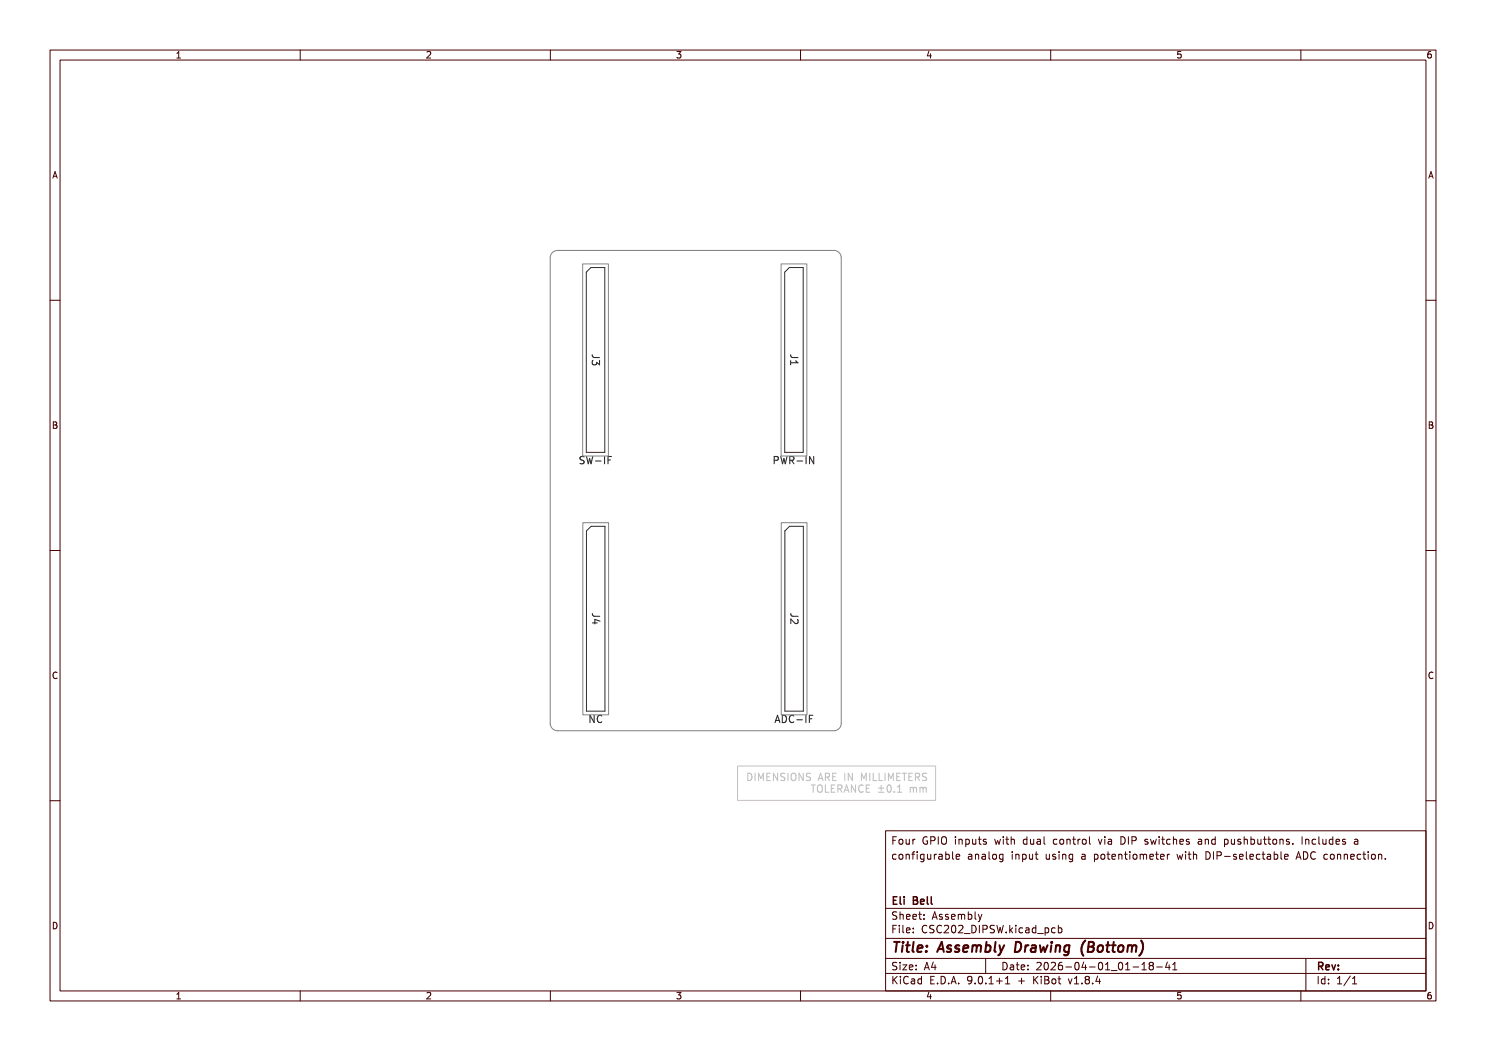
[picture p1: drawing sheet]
<svg xmlns="http://www.w3.org/2000/svg" width="297mm" height="210mm" viewBox="0 0 297 210" stroke-linecap="round" stroke-linejoin="round" font-family="sans-serif">
<path d="M110.3 50.6l.7-.5 .4-.1h55.3a1.45 1.45 0 0 1 1.4 1.5v93.1a1.45 1.45 0 0 1-1.4 1.4h-55.3a1.45 1.45 0 0 1-1.4-1.4v-93.1z" fill="none" stroke="#818181" stroke-width=".2"/>
<g fill="none" stroke="#2c2c2c" stroke-width=".22">
<path d="M118.4 70.9a.47 .47 0 0 0 .4 .5h1M118.5 72l-.1 .6 .2 .3 .5-.1 .2-.4 .5 .5v-.9M158 70.9a.47 .47 0 0 0 .4 .5h1.1M158 72.1v.8M159.1 72.1l.4 .4h-1.5M116.7 91.3l-.5-.1-.3 .3 .2 .3 .6 .3v.4l-.2 .2-.6-.1M117.2 91.2l.4 1.5 .3-1.1 .2 1.1 .4-1.5M119 92.1h1.1M120.8 91.2v1.5M121.5 91.9h.5M122.2 91.2h-.7v1.5M154.7 92l.7-.1 .2-.2-.1-.3-.8-.2v1.5"/>
<path d="M156.1 91.2l.3 1.5 .3-1.1 .3 1.1 .3-1.5M157.9 92l.6-.1 .2-.2-.1-.3-.7-.2v1.5M158.2 92l.5 .7M159.3 92.1h1.1M161.1 91.2v1.5M162.6 91.2v1.5l-.8-1.5v1.5M118.4 122.6a.47 .47 0 0 0 .4 .6h1.1M118.4 124.5h1M119.9 124.1l-1-.3v.9M158.1 122.6a.47 .47 0 0 0 .4 .6h1M159.4 123.8l.1 .5-.4 .3-1-.9v.9M118.8 142.9v1.5l-.9-1.5v1.5"/>
<path d="M120.3 143.1a.69 .69 0 0 0-1 .4 .69 .69 0 0 0 .7 .9l.3-.2M154.9 144.4l.5-1.5 .5 1.5M155 144h.7M156.4 142.9a.73 .73 0 0 1 .8 .8 .73 .73 0 0 1-.8 .7zM158.6 143.1a.69 .69 0 0 0-.9 .4 .69 .69 0 0 0 .7 .9l.2-.2M159.3 143.8h1.1M161.1 142.9v1.5M161.8 143.6h.4M162.5 142.9h-.7v1.5"/>
</g>
<path d="M117.2 54.4l.9-.9h2.8v36.9h-3.7zM156.8 54.4l1-.9h2.7v36.9h-3.7zM117.2 106.1l.9-.9h2.8v36.9h-3.7zM156.9 106.1l.9-.9h2.8v36.9h-3.7z" fill="none" stroke="#2c2c2c" stroke-width=".2"/>
<path d="M116.5 52.7h5.1v38.4h-5.1zM156.1 52.7h5.2v38.4h-5.2zM116.5 104.4h5.1v38.4h-5.1zM156.1 104.4h5.2v38.4h-5.2z" fill="none" stroke="#848484" stroke-width=".2"/>
<g fill="none" stroke="#c2c2c2" stroke-width=".22">
<path d="M149.5 154.5a.73 .73 0 0 1 .8 .7 .73 .73 0 0 1-.8 .8zM150.9 154.5v1.5M151.6 156v-1.5l.5 1 .5-1v1.5M153.3 155.2h.5M154 154.5h-.7v1.5h.7M155.4 154.5v1.5l-.8-1.5v1.5M156.9 154.6l-.6-.1-.3 .3 .2 .3 .6 .3v.4l-.2 .2-.6-.1M157.5 154.5v1.5M158.2 154.7a.49 .49 0 0 1 .5-.2 .49 .49 0 0 1 .4 .5v.5a.48 .48 0 0 1-.5 .5 .48 .48 0 0 1-.5-.5zM160.5 154.5v1.5l-.8-1.5v1.5M162 154.6l-.6-.1-.2 .1v.5l.7 .2 .1 .4-.3 .3-.5-.1M162.1 156.9h.9"/>
<path d="M162.5 156.9v1.4M163.5 156l.5-1.5 .5 1.5M163.6 156.9a.48 .48 0 0 1 .5 0 .48 .48 0 0 1 .2 .4v.5a.48 .48 0 0 1-.4 .5 .48 .48 0 0 1-.5-.5v-.5zM163.7 155.5h.6M165 155.3l.7-.1 .1-.2-.1-.4-.7-.1v1.5M165 156.9v1.4h.7M165.3 155.3l.5 .7M166.1 157.5h.5M166.4 155.2h.5M166.8 156.9h-.7v1.4h.7M167.1 154.5h-.7v1.5h.7M167.5 157.6l.7-.1 .1-.2-.1-.3-.7-.1v1.4"/>
<path d="M167.8 157.6l.5 .7M168.7 158.3l.5-1.4 .5 1.4M168.8 154.5v1.5M168.8 157.9h.7M170.4 154.5v1.5l-.9-1.5v1.5M171 156.9v1.4l-.8-1.4v1.4M172.2 156v-1.5l.5 1 .4-1v1.5M172.5 157a.69 .69 0 0 0-.9 .5 .69 .69 0 0 0 .6 .8l.3-.1M173.1 157.5h.5M173.8 156.9h-.7v1.4h.7M173.8 154.5v1.5M174.5 154.5v1.5h.7"/>
<path d="M175.6 158.3h1.1M175.6 157.5h1.1M175.7 154.5v1.5h.7M176.1 156.9v1.1M176.9 154.5v1.5M177.5 156.9h.1a.78 .78 0 0 1 .5 .7 .78 .78 0 0 1-.5 .7 .97 .97 0 0 1-.1-1.4zM177.6 156v-1.5l.5 1 .4-1v1.5M178.8 158.2v.1M179.2 155.2h.5M179.4 158.3h.8M179.4 157.3l.4-.4v1.4M179.9 154.5h-.7v1.5h.7"/>
<path d="M180.3 154.5h.9M180.8 154.5v1.5M181.7 155.2h.4M181.9 157.3v1M181.9 157.5l.5-.2 .2 .2M182.4 154.5h-.7v1.5h.7M182.6 157.5l.2-.2 .3 .1 .1 .9M182.6 157.5v.8M183 155.3l.7-.1 .1-.2-.1-.4-.7-.1v1.5M183.3 155.3l.5 .7M183.9 157.5l.4-.2 .2 .2M183.9 157.3v1"/>
<path d="M184.5 157.5l.2-.2 .4 .1v.9M184.5 157.5v.8M185.2 154.6l-.6-.1-.2 .3 .1 .3 .6 .3v.4l-.2 .2-.5-.1"/>
</g>
<path d="M147.4 153.1h39.6v6.8h-39.6z" fill="none" stroke="#c2c2c2" stroke-width=".2"/>
<g fill="none" stroke="#480000" stroke-width=".2">
<path d="M10 10h277v190h-277zM12 12h273v186h-273zM35.3 11.6h.8M35.3 10.7l.4-.4v1.3M60 10v2M85.3 10.4l.5-.1 .3 .4-.8 .9h.8M110 10v2M135.3 10.3h.8l-.4 .5 .3 .1v.6l-.2 .1-.5-.1M160 10v2M185.7 10.2l-.4 1h.9M186 10.7v.9M210 10v2"/>
<path d="M236 10.3h-.6l-.1 .6 .2-.1 .5 .1 .1 .1-.1 .5-.2 .1-.5-.1M260 10v2M286 10.3l-.4 .1-.2 .2-.1 .7 .3 .3 .4-.1 .1-.5-.1-.1-.4-.1-.3 .2M10.6 35.6l.4-1.3 .4 1.3M10.7 35.2h.6M285.6 35.6l.4-1.3 .4 1.3M285.7 35.2h.6M10 60h2M285 60h2M10.7 84.3h.4l.2 .2-.2 .4 .2 .1 .1 .3-.2 .3h-.5zM10.7 84.9h.4M285.7 84.3h.4l.2 .2-.2 .4 .2 .1 .1 .3-.2 .3h-.5z"/>
<path d="M285.7 84.9h.4M10 110h2M285 110h2M11.4 134.4a.62 .62 0 0 0-.9 .5 .62 .62 0 0 0 .7 .7l.2-.1M286.4 134.4a.62 .62 0 0 0-.9 .5 .62 .62 0 0 0 .7 .7l.2-.1M10 160h2M285 160h2M177 166h108v32h-108zM178.5 167.9h.5M179.1 170.8l-.4-.1-.3 .3 .1 .6h.6M179.2 167.2h-.7v1.5M179.7 167.8l.3-.1 .4 .1 .1 .6-.2 .2-.3 .1-.3-.1z"/>
<path d="M179.7 170.8l.3-.1 .4 .1 .1 .6-.2 .2-.3 .1-.3-.1zM181.1 170.8l.2-.1 .4 .1v.9M181.1 167.7l.1 .9 .3 .1 .2-.1M181.1 170.7v1M181.7 167.7v1M182.2 170.7h.6M182.5 167.7v1M182.8 170.2l-.3 .2v1.3M182.9 167.7l-.4 .3M183.3 170.2v.1M183.3 170.7v1M184.7 170.7v1.2l-.3 .3-.4-.1"/>
<path d="M184.7 170.8l-.5-.1-.2 .3 .1 .6h.6M185.3 167.3a.7 .7 0 0 0-.8 .6 .7 .7 0 0 0 .8 .7l.1-.5h-.3M185.4 170.7l.1 .9 .3 .1 .2-.1M186 168l.7-.1 .2-.2-.1-.4-.2-.1h-.6v1.5M186 170.7v1M186.7 170.7v1M187.2 170.7l-.5 .3M187.5 167.2v1.5M187.7 170.8h.5l.1 .9M188.3 171.1h-.5l-.2 .2 .2 .4 .5-.1M188.4 167.3a.5 .5 0 0 1 .5-.1 .5 .5 0 0 1 .3 .5v.5a.5 .5 0 0 1-.5 .5 .5 .5 0 0 1-.5-.5v-.5zM189 170.8l.5-.1 .2 .3-.1 .6h-.6"/>
<path d="M189 170.2v1.5M190.4 170.2v1.3l.2 .2M191 167.2v.1M191 167.7v1M191.1 171.2l.7-.1-.1-.3-.4-.1-.2 .2 .1 .7h.5M191.7 167.8l.2-.1 .3 .1 .1 .9M191.7 167.7v1M193 167.8l.5-.1 .2 .3-.1 .6h-.6M193 167.7v1.5M193.6 170.8h.6v.9M194.2 171.1h-.5l-.2 .2 .2 .4 .5-.1M194.4 167.7l.1 .9 .3 .1 .2-.1"/>
<path d="M195 170.8l.2-.1 .3 .1 .1 .9M195 170.7v1M195 167.7v1M195.5 167.7h.6M195.7 167.2v1.3l.4 .2M196.3 170.8h.6l.1 .9M197 171.1h-.5l-.3 .2 .3 .4 .5-.1M197.1 167.8l-.4-.1-.2 .2 .1 .2 .5 .2v.3h-.6M197.7 170.2v1.3l.2 .2M198.5 170.8l.2-.1 .4 .1 .1 .6-.2 .2-.3 .1-.2-.1zM198.8 167.7l.3 1 .3-.7 .3 .7 .3-1M200.5 170.7v1.2l-.3 .3-.4-.1"/>
<path d="M200.5 170.8l-.5-.1-.3 .3 .2 .6h.6M200.5 167.2v.1M200.5 167.7v1M201 167.7h.6M201.2 167.2v1.3l.4 .2M202.1 167.8l.2-.1 .4 .1v.9M202.1 167.2v1.5M202.3 170.2v.1M202.3 170.7v1M203 170.7v1M203 170.8l.2-.1 .4 .1 .1 .9M204.4 170.8l.4-.1 .3 .3-.1 .6h-.6"/>
<path d="M204.4 170.7v1.5M205.2 167.8l-.4-.1-.3 .3 .2 .6h.5M205.2 167.2v1.5M205.7 170.7l.1 .9 .4 .1 .2-.1M206 167.7v.9l.4 .1 .2-.1M206.4 170.7v1M206.6 167.7v1M206.9 170.7h.6M207.1 170.2v1.3l.4 .2M207.3 167.8h.6l.1 .9M208 168.1h-.5l-.3 .2 .3 .4 .5-.1M208.7 167.2v1.3l.2 .2"/>
<path d="M209.1 170.7l.1 .9 .3 .1 .2-.1M209.7 170.7v1M211 170.8l-.4-.1-.2 .2 .1 .2 .5 .2v.3h-.6M211.2 167.8l-.4-.1-.3 .3 .2 .6h.5M211.7 170.2v.1M211.7 170.7v1M212 167.8l.3-.1 .3 .3v.4l-.3 .3-.3-.1-.2-.2zM212.4 170.7v1M212.4 170.8l.2-.1 .4 .1v.9M213.2 167.8l.3-.1 .3 .1 .1 .9M213.2 167.7v1M214.4 170.8l-.4-.1-.3 .3 .1 .6h.6"/>
<path d="M214.4 170.7v1.2l-.3 .3-.4-.1M214.4 167.7h.6M214.6 167.2v1.3l.4 .2M215.5 167.7v1M215.9 167.7l-.4 .3M216.2 170.8h.6l.1 .9M216.5 167.8l.3-.1 .3 .3v.4l-.3 .3-.3-.1-.2-.2zM216.9 171.1h-.5l-.2 .2 .2 .4 .5-.1M217.7 167.2v1.3l.3 .2M218.7 170.8l.5-.1 .3 .3-.2 .6h-.6M218.7 170.7v1.5M219.5 167.7l.4 1 .3-1"/>
<path d="M220.2 170.8l.3-.1 .3 .3v.4l-.3 .3-.3-.1-.2-.2zM220.8 167.2v.1M220.8 167.7v1M221.2 170.7h.6M221.5 170.2v1.3l.3 .2M221.5 167.8h.6l.1 .9M222.2 168.1h-.5l-.2 .2 .2 .4 .5-.1M222.2 171.2l.8-.1-.1-.3-.4-.1-.3 .2 .1 .7h.6M223.6 170.8l.2-.1 .4 .1v.9M223.6 170.7v1M224 167.2a.76 .76 0 0 1 .9 .7 .76 .76 0 0 1-.9 .8zM224.7 170.7h.6"/>
<path d="M225 170.2v1.3l.3 .2M225.5 167.2v1.5M225.8 170.2v.1M225.8 170.7v1M226.2 168l.8-.1 .1-.2-.1-.4-.2-.1h-.6v1.5M226.6 170.8l.4-.1 .2 .3v.4l-.2 .3-.4-.1-.1-.2zM227.9 170.8l.4-.1 .2 .2M227.9 170.7v1M228.5 170.9l.2-.2 .4 .1 .1 .9M228.5 170.9v.8M229.4 167.8l-.4-.1-.2 .2 .1 .2 .5 .2v.3h-.6M229.8 171.2l.7-.1v-.3l-.5-.1-.2 .2 .1 .7h.6"/>
<path d="M230 167.7l.2 1 .3-.7 .3 .7 .3-1M231 170.7h.5M231.2 170.2v1.3l.3 .2M231.7 167.2v.1M231.7 167.7v1M232 171.2l.7-.1-.1-.3-.4-.1-.2 .2v.7h.6M232.2 167.7h.5M232.4 167.2v1.3l.3 .2M233.3 170.7v1M233.7 170.7l-.4 .3M233.9 167.8l-.4-.1-.3 .3 .1 .6h.6M234.5 167.8l.2-.1 .4 .1 .1 .9"/>
<path d="M234.5 167.2v1.5M235.2 170.7l.3 1 .3-.7 .3 .7 .3-1M235.8 168.2l.7-.1v-.3l-.5-.1-.2 .2 .1 .7h.6M237 170.2v.1M237 170.7v1M237.5 170.7h.5M237.7 170.2v1.3l.3 .2M237.7 167.8l-.4-.1-.2 .2 .1 .2 .5 .2v.3h-.6M238.5 170.8l.2-.1 .4 .1 .1 .9M238.5 170.2v1.5M239.5 167.8h.6l.1 .9M240.2 168.1h-.5l-.2 .2 .2 .4 .5-.1"/>
<path d="M240.9 167.8l.2-.1 .4 .1v.9M240.9 167.7v1M241 170.2a.76 .76 0 0 1 .9 .7 .76 .76 0 0 1-.9 .8zM242.5 170.2v1.5M242.9 167.8l-.4-.1-.3 .3 .1 .6h.6M242.9 167.2v1.5M243.2 171l.8-.1 .1-.2-.1-.4-.2-.1h-.6v1.5M244.7 171.1h1.2M244.7 167.8l.5-.1 .3 .3-.2 .6h-.6M244.7 167.7v1.5M246.1 167.7l.1 .9 .3 .1 .2-.1M246.7 167.7v1"/>
<path d="M247.1 170.8l-.4-.1-.2 .2 .1 .2 .5 .2v.3h-.6M247.7 171.2l.8-.1-.1-.3-.4-.1-.3 .2 .1 .7h.6M248 167.8l-.4-.1-.2 .2 .1 .2 .5 .2v.3h-.6M248.7 167.8l.2-.1 .3 .1 .1 .9M248.7 167.2v1.5M249.1 170.2v1.3l.2 .2M249.8 171.2l.7-.1v-.3l-.5-.1-.2 .2 .1 .7h.6M250 167.8l.5-.1 .2 .3-.1 .6h-.6M250 167.2v1.5M251.4 167.7l.1 .9 .3 .1 .2-.1M251.8 170.8l-.4-.1-.3 .3 .1 .6h.6M252 167.7v1"/>
<path d="M252.2 170.7h.6M252.5 170.2v1.3l.3 .2M252.5 167.7h.6M252.7 167.2v1.3l.4 .2M253.3 170.8h.6l.1 .9M253.4 167.7h.6M253.6 167.2v1.3l.4 .2M254 171.1h-.5l-.3 .2 .3 .4 .5-.1M254.5 167.8l.2-.1 .4 .1 .1 .6-.2 .2-.3 .1-.2-.1zM254.7 170.8l.4-.1 .3 .3-.2 .6h-.5M254.7 170.2v1.5M255.8 167.8l.2-.1 .4 .1 .1 .9"/>
<path d="M255.8 167.7v1M256 170.2v1.3l.2 .2M256.7 171.2l.8-.1-.1-.3-.4-.1-.3 .2 .1 .7h.6M257.7 167.8l-.4-.1-.2 .2 .1 .2 .5 .2v.3h-.6M258.4 168.6v.1M259 171.7l.5-1.5 .5 1.5M259.2 171.3h.7M260.2 167.2v1.5M260.5 170.2a.76 .76 0 0 1 .9 .7 .76 .76 0 0 1-.9 .8zM261 167.8l.2-.1 .3 .1 .1 .9M261 167.7v1M262.9 170.3a.71 .71 0 0 0-1 .5 .71 .71 0 0 0 .7 .9l.3-.1"/>
<path d="M263 167.8l-.5-.1-.3 .3 .2 .6h.6M263.6 167.2v1.3l.2 .2M264.4 167.7l.1 .9 .3 .1 .2-.1M265 167.7v1M265.3 170.8l-.4-.1-.3 .3 .1 .6h.6M266 170.8l.4-.1 .3 .3v.4l-.3 .3-.4-.1-.1-.2zM266.4 167.8l-.4-.1-.3 .3 .1 .6h.6M266.4 167.2v1.5M267 168.2l.7-.1v-.3l-.5-.1-.2 .2 .1 .7h.6M267.3 170.8l.2-.1 .4 .1 .1 .9M267.3 170.7v1M268.7 170.8l.2-.1 .3 .1 .1 .9"/>
<path d="M268.7 170.7v1M268.9 167.8l-.4-.1-.2 .2 .1 .2 .5 .2v.3h-.6M270 171.2l.7-.1-.1-.3-.4-.1-.2 .2v.7h.6M270.7 167.8h.6l.1 .9M271.4 168.1h-.5l-.2 .2 .2 .4 .5-.1M272 170.8l-.5-.1-.3 .3 .2 .6h.6M272.4 170.7h.6M272.6 170.2v1.3l.4 .2M273.5 170.2v.1M273.5 170.7v1M274.2 170.8l.2-.1 .4 .1 .1 .6-.2 .2-.3 .1-.2-.1zM275.5 170.8l.2-.1 .4 .1 .1 .9"/>
<path d="M275.5 170.7v1M276.9 171.6v.1M10.7 184.3a.66 .66 0 0 1 .7 .6 .66 .66 0 0 1-.7 .7zM35.3 198.7l.4-.4v1.3M35.3 199.6h.8M60 198v2M85.3 198.4l.5-.1 .3 .4-.8 .9h.8M110 198v2M135.3 198.3h.8l-.4 .5 .3 .1v.6l-.2 .1-.5-.1M160 198v2M177 194.5h108M177 191.5h108"/>
<path d="M177 187.5h108M177 181.5h108M178.5 195.1v1.5M178.5 185.6h.5M178.7 195.7l.6 .9M179.2 184.9h-.7v1.5M179.2 192.4l-.5-.1-.2 .1v.5l.6 .3 .1 .3-.2 .3-.6-.1M179.2 182.3l-.5-.1-.2 .1v.5l.6 .3 .1 .3-.2 .3-.6-.1M179.3 195.1l-.8 .9M179.7 184.9v.1M179.7 185.4v1M179.9 182.2v1.5"/>
<path d="M179.9 192.3v.1M179.9 192.8v1M179.9 182.8l.2-.1 .4 .1v.9M180 195.1v.1M180 195.6v1M180.5 192.8h.7l-.7 1h.7M180.5 184.9v1.3l.2 .2M181.2 185.9l.7-.2-.1-.2-.4-.1-.2 .2v.7h.6M181.2 183.2l.7-.1-.1-.3-.4-.1-.2 .2v.7h.6M181.5 195.2a.71 .71 0 0 0-1 .5 .71 .71 0 0 0 .7 .9l.3-.1M181.7 193.3l.8-.1-.1-.3-.4-.1-.3 .2 .1 .7h.6M182.2 195.7h.5l.1 .9"/>
<path d="M182.5 183.2l.7-.1-.1-.3-.4-.1-.2 .2v.7h.6M182.5 186.3v.1M182.5 185.5v.1M182.8 196h-.5l-.2 .2 .2 .4 .5-.1M183.1 193.7v.1M183.1 192.9v.1M183.6 182.7h.6M183.8 182.2v1.3l.4 .2M184.2 195.7l-.5-.1-.2 .3 .1 .6h.6M184.2 195.1v1.5M184.7 183.6v.1M184.7 182.8v.1"/>
<path d="M184.7 193.8l.5-1.5 .5 1.5M184.9 193.4h.7M185.2 185a.71 .71 0 0 0-.9 .5 .71 .71 0 0 0 .7 .9l.2-.1M185.7 198.2l-.4 1h.9M186 198.7v.9M186 195.8h.5M186.3 183.7l.5-1.5 .5 1.5M186.5 183.3h.7M186.5 192.2l-.3 1.1h.9M186.7 185l-.6-.1-.3 .3 .2 .3 .6 .3v.5l-.2 .1-.6-.1M186.7 195.1h-.7v1.5h.7M186.9 192.8v1"/>
<path d="M187.4 196.5v.1M188.1 195.1a.76 .76 0 0 1 .9 .7 .76 .76 0 0 1-.9 .8zM188.2 185a.71 .71 0 0 0-1 .5 .71 .71 0 0 0 .7 .9l.3-.1M188.3 182.8l-.3-.1-.3 .2 .1 .2 .5 .2v.3h-.6M188.7 185l.6-.1 .3 .4-.9 1.1h.9M189.5 182.8l-.3-.1-.2 .2v.2l.5 .2v.3h-.5M189.6 196.5v.1M190.1 196.6l.5-1.5 .5 1.5M190.2 183.2l.7-.1-.1-.3-.4-.1-.2 .2v.7h.6M190.2 196.2h.8M190.3 185l.2-.1a.8 .8 0 0 1 .5 .7 .8 .8 0 0 1-.5 .8l-.2-.1-.1-.5zM191.5 182.8l.5-.1 .2 .2"/>
<path d="M191.5 182.7v1M191.6 196.5v.1M191.6 185l.6-.1 .3 .4-1 1.1h1M192.2 182.9l.2-.2 .3 .1 .1 .9M192.2 182.9v.8M192.7 186.5h1.2M193.5 182.8l.5-.1 .2 .3-.1 .6h-.6M193.5 182.2v1.5M194.2 195.7l-.2 .3h-.3l-.3-.3 .1-.5 .5-.1 .2 .1a.99 .99 0 0 1-.4 1.4h-.3M194.2 184.9a.76 .76 0 0 1 .9 .7 .76 .76 0 0 1-.9 .8zM194.9 196.5v.1M194.9 182.2v1.3l.2 .2"/>
<path d="M195.5 182.7l.4 1M195.7 195.2l.2-.1a.8 .8 0 0 1 .5 .7 .8 .8 0 0 1-.5 .8l-.2-.1-.2-.5zM195.7 184.9v1.5M195.9 183.7l-.4 .5M196.2 182.7l-.3 1M196.5 185.7l.7-.1 .1-.2-.1-.4-.2-.1h-.5v1.5M197 191.5v3M197 196.5v.1M197.7 196.6h.8M197.7 195.5l.4-.4v1.5M198.7 185l-.5-.1-.3 .3 .1 .3 .7 .3v.5l-.2 .1-.6-.1M199.2 196h1.1"/>
<path d="M199.2 184.9l.4 1.5 .3-1.1 .3 1.1 .3-1.5M199.7 195.4v1.2M200.5 192.3a.76 .76 0 0 1 .8 .7 .76 .76 0 0 1-.8 .8zM201 196.6h.8M201 195.5l.4-.4v1.5M201.1 186.3v.1M201.8 184.9v1.5M202 192.9h.5l.1 .9M202 185.8l.4 .6M202.4 185.4l-.6 .6M202.6 193.2h-.5l-.2 .2 .2 .4 .5-.1M203 184.9v.1"/>
<path d="M203 185.4v1M203.1 192.8h.6M203.3 192.3v1.3l.4 .2M203.6 196h1.1M204.1 193.3l.7-.1-.1-.3-.4-.1-.2 .2 .1 .7h.5M204.2 195.4v1.2M204.4 185.5l-.4-.1-.3 .3 .1 .6h.6M205 185.5h.6l.1 .9M205.5 193.7v.1M205.5 192.9v.1M205.7 185.7l-.5 .1-.2 .2 .2 .4 .5-.1M206.6 195.1v1.5"/>
<path d="M206.8 195.7l.7 .9M207 185.5l-.4-.1-.3 .3 .2 .6h.5M207 184.9v1.5M207.2 192.4l.6-.1 .3 .4-.9 1.1h.9M207.4 186.5h1.1M207.5 195.1l-.9 .9M208.1 195.1v.1M208.1 195.6v1M208.8 195.1l.7 .1 .1 .3-.3 .3a.4 .4 0 0 1 .4 .4 .4 .4 0 0 1-.3 .4h-.6zM208.8 195.8h.5M208.9 192.4l.1-.1a.8 .8 0 0 1 .5 .7 .8 .8 0 0 1-.5 .8 1 1 0 0 1-.1-1.4zM208.9 185.5l.4-.1 .3 .3-.1 .6h-.6"/>
<path d="M208.9 185.4v1.5M210 198v2M210.1 192.4l.6-.1 .3 .4-1 1.1h1M210.4 195.7l.3-.1 .3 .3v.4l-.3 .3-.3-.1-.2-.2zM210.9 185.5l-.4-.1-.3 .3 .1 .6h.6M211.5 195.6h.5M211.5 184.9v1.5M211.5 185.5l.5-.1 .2 .3-.1 .6h-.6M211.7 195.1v1.3l.3 .2M212.2 192.3l-.4 .1a1.01 1.01 0 0 0 0 1.4l.5-.1 .1-.5-.3-.3h-.3l-.3 .3M213 193.2h1.2M213.5 195.6l.4 1 .3-1"/>
<path d="M214.7 196.6h.9M214.7 195.5l.5-.4v1.5M215 192.4l.2-.1a.8 .8 0 0 1 .5 .7 .8 .8 0 0 1-.5 .8l-.2-.1-.2-.5zM216.2 196.5v.1M216.6 192.2l-.4 1.1h1M217 192.8v1M217.2 195.7l-.3 .3v.3l.3 .3h.3l.2-.3v-.3l-.2-.3M217.2 195.7l-.3-.3 .3-.3h.3l.2 .3-.2 .3M217.2 195.7h.3M217.7 193.2h1.2M218.4 196.5v.1M219.4 195l-.4 1.1h1"/>
<path d="M219.7 192.4l.2-.1a.8 .8 0 0 1 .5 .7 .8 .8 0 0 1-.5 .8l-.2-.1-.2-.5zM219.7 195.6v1M221 193.8h.8M221 192.7l.4-.4v1.5M222.1 193.9h1.1M223.7 192.4l.2-.1a.8 .8 0 0 1 .5 .7 .8 .8 0 0 1-.5 .8l-.2-.1-.2-.5zM225 193.8h.8M225 192.7l.4-.4v1.5M226.5 193.2h1.1M228.2 193.8h.9M228.2 192.7l.5-.4v1.5M230 192.9l-.3-.2 .3-.4h.2l.3 .3-.3 .3"/>
<path d="M230 192.9l-.3 .3v.3l.3 .3h.2l.3-.3v-.3l-.3-.3M230 192.9h.2M231.2 193.2h1.1M233.3 192.2l-.3 1.1h.9M233.7 192.8v1M234.4 193.8h.8M234.4 192.7l.4-.4v1.5M236 198.3h-.6l-.1 .6 .2-.1 .5 .1 .1 .1-.1 .5-.2 .1-.5-.1M260 198v2M261 191.5v6.5M263.5 195.1v1.5M264.8 195.7l-.4-.1-.3 .3 .1 .6h.6"/>
<path d="M264.8 195.1v1.5M265.5 196.5v.1M265.5 195.7v.1M267.3 196.6h.9M267.3 195.5l.4-.4v1.5M269.9 195l-1.3 2M270.3 196.6h.9M270.3 195.5l.4-.4v1.5M285.7 184.3a.66 .66 0 0 1 .7 .6 .66 .66 0 0 1-.7 .7zM286 198.3l-.4 .1-.2 .2-.1 .8 .3 .2 .4-.1 .1-.5-.1-.1-.4-.1-.3 .2"/>
</g>
<g fill="none" stroke="#480000" stroke-width=".3">
<path d="M178.6 179.9h.5M179.3 179.2h-.7v1.5h.7M179.9 179.2v1.3l.2 .2M180.7 179.2v.1M180.7 179.7v1M182.6 179.9h.5M182.6 179.2l.7 .1v.3l-.2 .3a.4 .4 0 0 1 .3 .4 .4 .4 0 0 1-.3 .4h-.5zM185.3 179.2v1.3l.3 .2M186.1 179.2v1.3l.2 .2M184 180.2l.7-.2-.1-.2-.4-.1-.2 .2 .1 .7h.5M263.6 193.1l.7-.1 .1-.2-.1-.4-.2-.1h-.5v1.5M263.9 193.1l.5 .7"/>
<path d="M265 193.3l.7-.2-.1-.2-.4-.1-.2 .2 .1 .7h.5M266.2 192.8l.4 1 .3-1M267.5 193.6v.2M267.5 192.9v.1"/>
</g>
<g fill="none" stroke="#480000" stroke-width=".4">
<path d="M178.7 188.2h1.1M179.3 188.2l-.3 2M180.4 188.9l-.1 1.3M180.5 188.2v.2M181.1 188.9h.7M181.5 188.2l-.3 1.7 .1 .2 .4 .1M182.6 188.2l-.2 1.7 .2 .3M183.4 189.5l1-.1-.1-.4h-.7l-.3 .9 .3 .3 .6-.1M185.1 190v.2M185.3 189l-.1 .2M187.3 190.2l.9-2 .4 2M187.6 189.6h.9"/>
<path d="M190.1 189a.49 .49 0 0 0-.8 .3l.1 .1 .6 .2 .1 .3-.3 .3-.6-.1M191.7 189a.49 .49 0 0 0-.8 .3l.1 .1 .7 .2v.3l-.3 .3-.6-.1M192.5 189.5l1-.1v-.4h-.8l-.2 .9 .2 .3 .6-.1M194.4 189.1a.49 .49 0 0 1 .8 .1M194.4 188.9l-.1 1.3M195.2 189.2a.5 .5 0 0 1 .8-.2v1.2M195.2 189.2l-.1 1M197.1 189h.7l.2 .3-.1 .5a.66 .66 0 0 1-1 .3M197.2 188.2l-.3 2M199 188.2l-.2 1.7 .2 .3M199.8 188.9l.3 1.3M200.1 190.2l-.3 .5-.3 .2"/>
<path d="M200.7 188.9l-.6 1.3M203.1 188.2a.96 .96 0 0 1 1 .6 .96 .96 0 0 1-.3 1.1l-.5 .3h-.5zM205 188.9l-.2 1.3M205.6 188.9l-.4 .1-.3 .3M206.2 189h.8l-.1 1.2M207 189.4h-.7a.4 .4 0 0 0-.3 .4 .4 .4 0 0 0 .3 .4l.6-.1M207.8 188.9l.3 1.3 .5-.9 .2 .9 .6-1.3M210.1 188.9l-.1 1.3M210.2 188.2v.2M211.1 189.1a.49 .49 0 0 1 .8 .1l-.1 1M211.1 188.9l-.2 1.3M213.7 189a.66 .66 0 0 0-.9 .3l-.1 .5 .1 .3h.8"/>
<path d="M213.8 188.9l-.4 1.8a.57 .57 0 0 1-.7 .1M216.9 187.9a2.36 2.36 0 0 0-.4 3.1M217.5 189.2h.7M217.6 188.2l.9 .1a.51 .51 0 0 1 .1 .5 .51 .51 0 0 1-.4 .4l.3 .1a.58 .58 0 0 1-.3 .9h-.8zM219.5 189.1a.52 .52 0 0 1 .6-.2 .52 .52 0 0 1 .4 .4l-.1 .5a.55 .55 0 0 1-.5 .4 .55 .55 0 0 1-.6-.4zM221.1 188.9h.7M221.5 188.2l-.3 1.7 .1 .2 .4 .1M222.2 188.9h.8M222.6 188.2l-.2 1.7 .1 .2 .3 .1M223.6 189.1a.52 .52 0 0 1 .6-.2 .52 .52 0 0 1 .4 .4l-.1 .5a.55 .55 0 0 1-.5 .4 .55 .55 0 0 1-.6-.4zM225.4 189.1a.49 .49 0 0 1 .9 .1M225.5 188.9l-.2 1.3"/>
<path d="M226.3 189.2a.5 .5 0 0 1 .8-.2l-.1 1.2M226.3 189.2l-.1 1M228.1 187.9a2.32 2.32 0 0 1-.4 3.1"/>
</g>
<text font-size="2.7" fill="#fff" x="178" y="190.3">Title: Assembly Drawing (Bottom)</text>
<g font-size="2" fill="#fff">
<text x="178" y="168.8">Four GPIO inputs with dual control via DIP switches and pushbuttons. Includes a</text>
<text x="178" y="171.8">configurable analog input using a potentiometer with DIP-selectable ADC connection.</text>
<text x="178" y="180.8">Eli Bell</text>
<text x="178" y="183.8">Sheet: Assembly</text>
<text x="178" y="186.5">File: CSC202_DIPSW.kicad_pcb</text>
<text x="178" y="193.9">Size: A4</text>
<text x="178" y="196.7">KiCad E.D.A. 9.0.1+1 + KiBot v1.8.4</text>
<text x="200" y="193.9">Date: 2026-04-01_01-18-41</text>
<text x="263" y="196.7">Id: 1/1</text>
<text x="263" y="193.9">Rev:</text>
</g>
<g font-size="1.9" fill="#fff">
<text x="118.3" y="70.8" transform="rotate(90 118.3 70.8)">J3</text>
<text x="158" y="70.8" transform="rotate(90 158 70.8)">J1</text>
<text x="116.1" y="92.7">SW-IF</text>
<text x="155.2" y="92.7">PWR-IN</text>
<text x="118.3" y="122.5" transform="rotate(90 118.3 122.5)">J4</text>
<text x="158" y="122.5" transform="rotate(90 158 122.5)">J2</text>
<text x="117.9" y="144.4">NC</text>
<text x="155.2" y="144.4">ADC-IF</text>
<text x="151.8" y="155.9">DIMENSIONS ARE IN MILLIMETERS</text>
<text x="165.8" y="158.2">TOLERANCE ±0.1 mm</text>
</g>
<g font-size="1.7" fill="#fff">
<text x="35" y="11.6">1</text>
<text x="85" y="11.6">2</text>
<text x="135" y="11.6">3</text>
<text x="185" y="11.6">4</text>
<text x="235" y="11.6">5</text>
<text x="285" y="11.6">6</text>
<text x="10.5" y="35.6">A</text>
<text x="285.5" y="35.6">A</text>
<text x="10.5" y="85.6">B</text>
<text x="285.5" y="85.6">B</text>
<text x="10.5" y="135.7">C</text>
<text x="285.5" y="135.7">C</text>
<text x="10.5" y="185.6">D</text>
<text x="285.5" y="185.6">D</text>
<text x="35" y="199.7">1</text>
<text x="85" y="199.7">2</text>
<text x="135" y="199.7">3</text>
<text x="185" y="199.7">4</text>
<text x="235" y="199.7">5</text>
<text x="285" y="199.7">6</text>
</g>
</svg>
